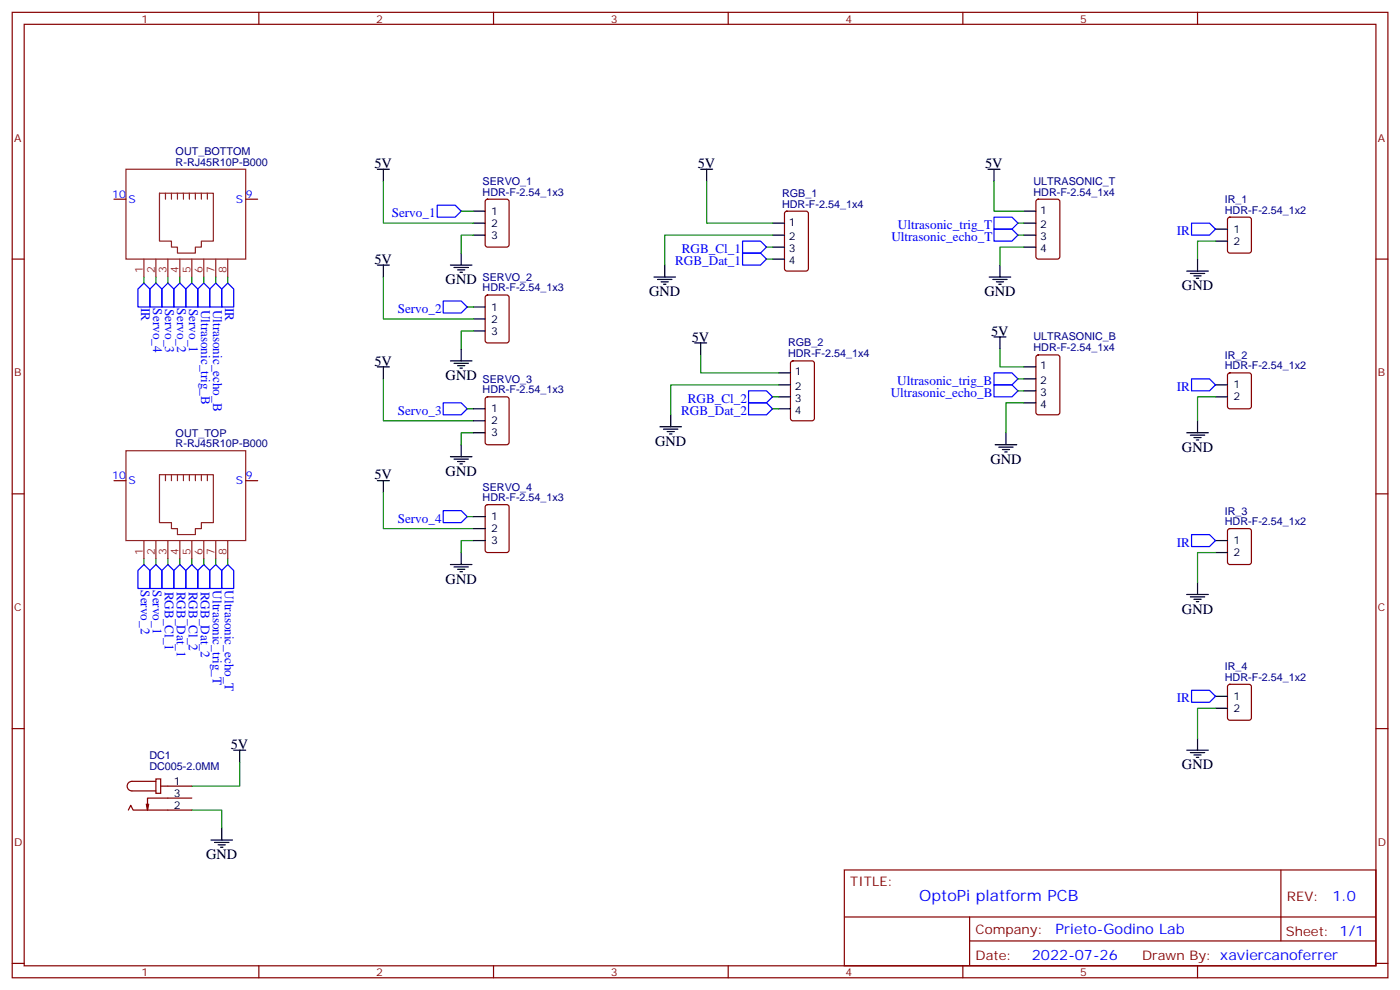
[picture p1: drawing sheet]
<svg xmlns="http://www.w3.org/2000/svg" width="413mm" height="292mm" viewBox="0 0 413 292" stroke-linecap="round" stroke-linejoin="round" font-family="sans-serif">
<g fill="none" stroke="#870000" stroke-width=".35">
<path d="M3.6 3.6h405.3v284.4h-405.3zM7.1 7.2h398.3v277.2h-398.3zM76.3 3.6v3.6M145.4 3.6v3.6M214.6 3.6v3.6M283.7 3.6v3.6M352.8 3.6v3.6M33.6 58.7h3.5M72.4 58.7h3.5M143.2 58.9l.5-.2h5.6l.6 .4 .1 13-.5 .6-5.8 .1-.7-.5-.1-12.9zM305.5 58.9l.4-.2h5.7l.6 .4 .1 16.5-.5 .7h-5.9l-.6-.5-.1-16.4zM3.6 76.3h3.5"/>
<path d="M231.4 62.4l.4-.2h5.7l.6 .4 .1 16.5-.5 .7h-5.9l-.6-.4-.1-16.5zM361.9 64.2l.5-.2h5.6l.7 .4v9.4l-.4 .7h-5.9l-.7-.4v-9.4zM405.4 76.3h3.5M143.2 87.1l.5-.2h5.6l.6 .4 .1 13-.5 .6-5.8 .1-.7-.5-.1-12.9zM143.2 117.1l.5-.2h5.6l.6 .4 .1 13-.5 .6-5.8 .1-.7-.5-.1-12.9zM233.1 106.5l.5-.2h5.7l.6 .4 .1 16.5-.5 .7h-5.9l-.6-.4-.1-16.5zM305.5 104.7l.4-.2h5.7l.6 .5 .1 16.5-.5 .6-5.9 .1-.6-.5-.1-16.5zM361.9 110l.5-.2h5.6l.7 .5v9.4l-.4 .6-5.9 .1-.7-.5v-9.4zM3.6 145.5h3.5M33.6 141.6h3.5M72.4 141.6h3.5M143.2 148.8l.5-.2h5.6l.6 .5 .1 12.9-.5 .7h-5.8l-.7-.4-.1-13z"/>
<path d="M361.9 155.9l.5-.2h5.6l.7 .4v9.5l-.4 .6-5.9 .1-.7-.5v-9.4zM405.4 145.5h3.5M3.6 214.6h3.5M361.9 201.7l.5-.2h5.6l.7 .5v9.4l-.4 .7h-5.9l-.7-.4v-9.5zM405.4 214.6h3.5M37.8 238.6l.7-1.4 .7 1.4h17.3M43.8 236.8l-.3 1.8M45.9 229.4h1.4v4.2h-1.4zM45.9 230.1h-7a1.41 1.41 0 0 0-1.4 1.4 1.41 1.41 0 0 0 1.4 1.4h7M47.3 231.5h9.2M56.5 235.1h-13v3.5l-.4-1.8M248.8 256.2h156.6v28.2h-156.6z"/>
<path d="M377.4 256.2v20.9M248.8 270.1h156.5M285.7 277.1h119.6M285.7 270.1v14.1M3.6 283.7h3.5M76.3 284.4v3.6M145.4 284.4v3.6M214.6 284.4v3.6M283.7 284.4v3.6M352.8 284.4v3.6M405.4 283.7h3.5"/>
</g>
<g fill="none" stroke="#00f" stroke-width=".35">
<path d="M128.8 60.4h5.3l1.8 1.8-1.8 1.8h-5.3zM218.8 71h5.3l1.7 1.8-1.7 1.7h-5.3zM218.8 74.5h5.3l1.7 1.8-1.7 1.8h-5.3zM292.9 64h5.3l1.7 1.7-1.7 1.8h-5.3zM292.9 67.5h5.3l1.7 1.8-1.7 1.7h-5.3zM351.1 65.7h5.3l1.7 1.8-1.7 1.8h-5.3zM42.4 83.4l1.8 1.7v5.3h-3.6v-5.3zM45.9 83.4l1.8 1.7v5.3h-3.5v-5.3zM47.7 85.1l1.8-1.7 1.7 1.7v5.3h-3.5zM53 83.4l1.8 1.7v5.3h-3.6v-5.3zM56.5 83.4l1.8 1.7v5.3h-3.5v-5.3zM60 83.4l1.8 1.7v5.3h-3.5v-5.3z"/>
<path d="M63.6 83.4l1.7 1.7v5.3h-3.5v-5.3zM67.1 83.4l1.8 1.7v5.3h-3.6v-5.3zM130.6 88.7h5.3l1.8 1.7-1.8 1.8h-5.3zM130.6 118.6h5.3l1.8 1.8-1.8 1.8h-5.3zM220.6 115.1h5.2l1.8 1.8-1.8 1.7h-5.2zM220.6 118.6h5.2l1.8 1.8-1.8 1.8h-5.2zM292.9 109.8h5.3l1.7 1.8-1.7 1.7h-5.3zM292.9 113.3h5.3l1.7 1.8-1.7 1.8h-5.3zM351.1 111.6h5.3l1.7 1.7-1.7 1.8h-5.3zM130.6 150.4h5.3l1.8 1.8-1.8 1.7h-5.3zM351.1 157.4h5.3l1.7 1.8-1.7 1.8h-5.3zM42.4 166.3l1.8 1.7v5.3h-3.6v-5.3z"/>
<path d="M45.9 166.3l1.8 1.7v5.3h-3.5v-5.3zM47.7 168l1.8-1.7 1.7 1.7v5.3h-3.5zM53 166.3l1.8 1.7v5.3h-3.6v-5.3zM56.5 166.3l1.8 1.7v5.3h-3.5v-5.3zM60 166.3l1.8 1.7v5.3h-3.5v-5.3zM63.6 166.3l1.7 1.7v5.3h-3.5v-5.3zM67.1 166.3l1.8 1.7v5.3h-3.6v-5.3zM351.1 203.3h5.3l1.7 1.8-1.7 1.7h-5.3z"/>
</g>
<g fill="none" stroke="#000" stroke-width=".35">
<path d="M111.2 49.8h3.5M113 49.8v3.6M206.4 49.8h3.6M208.2 49.8v3.6M291.1 49.8h3.5M292.9 49.8v3.6M111.2 78.1h3.5M113 78.1v3.5M132.7 78.1h6.4M133.8 78.8h4.2M134.8 79.5h2.1M135.9 74.5v3.6"/>
<path d="M139.4 69.3h3.5M139.4 62.2h3.5M139.4 65.7h3.5M195.9 78.1v3.5M227.6 69.3h3.5M227.6 65.7h3.5M227.6 72.8h3.5M227.6 76.3h3.5M294.6 78.1v3.5M301.7 69.3h3.5M301.7 62.2h3.5M301.7 65.7h3.5"/>
<path d="M301.7 72.8h3.5M349.7 79.8h6.3M352.8 76.3v3.5M358.1 67.5h3.6M358.1 71h3.6M135.5 80.2h.7M139.4 97.5h3.5M139.4 90.4h3.5M139.4 93.9h3.5M192.7 81.6h6.3M193.7 82.3h4.3M194.8 83h2.1"/>
<path d="M195.5 83.7h.7M291.5 81.6h6.3M292.5 82.3h4.3M292.9 99.2h3.5M293.6 83h2.1M294.3 83.7h.7M294.6 99.2v3.6M350.7 80.5h4.3M351.8 81.2h2.1M352.5 82h.7M111.2 108.1h3.5M113 108.1v3.5"/>
<path d="M132.7 106.3h6.4M133.8 107h4.2M134.8 107.7h2.1M135.5 108.4h.7M135.9 102.8v3.5M204.7 101h3.5M206.4 101v3.5M229.4 109.8h3.5M229.4 113.3h3.5M229.4 116.9h3.5M301.7 108.1h3.5M301.7 111.6h3.5"/>
<path d="M301.7 115.1h3.5M301.7 118.6h3.5M358.1 113.3h3.6M358.1 116.9h3.6M132.7 134.5h6.4M133.8 135.2h4.2M134.8 135.9h2.1M135.5 136.6h.7M135.9 131v3.5M139.4 120.4h3.5M139.4 127.5h3.5M139.4 123.9h3.5"/>
<path d="M194.5 125.7h6.3M195.5 126.4h4.2M196.6 127.1h2.1M197.3 127.8h.7M197.6 122.2v3.5M229.4 120.4h3.5M293.2 131h6.4M294.3 131.7h4.2M295.3 132.4h2.2M296.1 133.1h.7M296.4 127.5v3.5M349.7 127.5h6.3"/>
<path d="M350.7 128.2h4.3M351.8 128.9h2.1M352.5 129.6h.7M352.8 123.9v3.6M111.2 141.6h3.5M113 141.6v3.5M139.4 159.2h3.5M139.4 152.2h3.5M139.4 155.7h3.5M358.1 159.2h3.6M132.7 166.3h6.4M133.8 167h4.2"/>
<path d="M134.8 167.7h2.1M135.5 168.4h.7M135.9 162.7v3.6M349.7 175.1h6.3M350.7 175.8h4.3M351.8 176.5h2.1M352.5 177.2h.7M352.8 171.6v3.5M358.1 162.7h3.6M352.8 217.4v3.5M358.1 205.1h3.6M358.1 208.6h3.6"/>
<path d="M68.9 220.9h3.5M70.6 220.9v3.6M349.7 220.9h6.3M350.7 221.7h4.3M351.8 222.4h2.1M352.5 223.1h.7M62.2 247.4h6.3M63.2 248.1h4.3M64.3 248.8h2.1M65 249.5h.7M65.3 243.9v3.5"/>
</g>
<g fill="none" stroke="#008700" stroke-width=".35">
<path d="M113 53.4v12.3h26.4M208.2 53.4v12.3h19.4M292.9 53.4v8.8h8.8M135.9 62.2h3.5M139.4 69.3h-3.5v5.2M225.8 76.3h1.8M225.8 72.8h1.8M227.6 69.3h-31.7v8.8M299.9 65.7h1.8M299.9 69.3h1.8M301.7 72.8h-7.1v5.3M358.1 71h-5.3v5.3"/>
<path d="M42.4 81.6v1.8M45.9 81.6v1.8M49.5 81.6v1.8M53 81.6v1.8M56.5 81.6v1.8M60 81.6v1.8M63.6 81.6v1.8M67.1 81.6v1.8M113 81.6v12.3h26.4M137.7 90.4h1.7M139.4 97.5h-3.5v5.3M113 111.6v12.3h26.4"/>
<path d="M206.4 104.5v5.3h23M227.6 116.9h1.8M229.4 113.3h-31.8v8.9M294.6 102.8v5.3h7.1M299.9 111.6h1.8M299.9 115.1h1.8M301.7 118.6h-5.3v8.9M358.1 116.9h-5.3v7M137.7 120.4h1.7M139.4 127.5h-3.5v3.5M227.6 120.4h1.8M113 145.1v10.6h26.4"/>
<path d="M137.7 152.2h1.7M139.4 159.2h-3.5v3.5M42.4 164.5v1.8M45.9 164.5v1.8M49.5 164.5v1.8M53 164.5v1.8M56.5 164.5v1.8M60 164.5v1.8M63.6 164.5v1.8M67.1 164.5v1.8M358.1 162.7h-5.3v8.9M358.1 208.6h-5.3v8.8"/>
<path d="M56.5 238.6h8.8v5.3M70.6 224.5v7h-14.1"/>
</g>
<g fill="none" stroke="#8c2424" stroke-width=".35">
<path d="M37.1 49.8h35.3v26.5h-35.3zM47 56.9h15.9v14.1h-3.6v1.8h-1.7v1.7h-5.3v-1.7h-1.8v-1.8h-3.5zM48.8 56.9v1.8M50.5 56.9v1.8M52.3 56.9v1.8M54 56.9v1.8M55.8 56.9v1.8M57.6 56.9v1.8M59.3 56.9v1.8M61.1 56.9v1.8M42.4 76.3v5.3M45.9 76.3v5.3"/>
<path d="M49.5 76.3v5.3M53 76.3v5.3M56.5 76.3v5.3M60 76.3v5.3M63.6 76.3v5.3M67.1 76.3v5.3M37.1 132.8h35.3v26.4h-35.3zM47 139.8h15.9v14.1h-3.6v1.8h-1.7v1.7h-5.3v-1.7h-1.8v-1.8h-3.5zM48.8 139.8v1.8M50.5 139.8v1.8M52.3 139.8v1.8M54 139.8v1.8"/>
<path d="M55.8 139.8v1.8M57.6 139.8v1.8M59.3 139.8v1.8M61.1 139.8v1.8M42.4 159.2v5.3M45.9 159.2v5.3M49.5 159.2v5.3M53 159.2v5.3M56.5 159.2v5.3M60 159.2v5.3M63.6 159.2v5.3M67.1 159.2v5.3"/>
</g>
<text font-size="4.6" fill="#00f" x="270.9" y="265.3">OptoPi platform PCB</text>
<g font-size="4.2">
<text x="110.3" y="49.5">5V</text>
<text x="205.6" y="49.5">5V</text>
<text x="290.3" y="49.5">5V</text>
<text x="110.3" y="77.7">5V</text>
<text x="131.3" y="83.7">GND</text>
<text x="191.3" y="87.2">GND</text>
<text x="290.1" y="87.2">GND</text>
<text x="348.3" y="85.5">GND</text>
<text x="203.8" y="100.6">5V</text>
<text x="292" y="98.9">5V</text>
<text x="110.3" y="107.7">5V</text>
<text x="131.3" y="111.9">GND</text>
<text x="193" y="131.3">GND</text>
<text x="291.8" y="136.6">GND</text>
<text x="348.3" y="133.1">GND</text>
<text x="110.3" y="141.2">5V</text>
<text x="131.3" y="140.2">GND</text>
<text x="131.3" y="171.9">GND</text>
<text x="348.3" y="180.7">GND</text>
<text x="68" y="220.6">5V</text>
<text x="348.3" y="226.6">GND</text>
<text x="60.7" y="253">GND</text>
</g>
<g font-size="4.2" fill="#00f">
<text x="392.6" y="265.5">1.0</text>
<text x="311" y="275">Prieto-Godino Lab</text>
<text x="304" y="282.9">2022-07-26</text>
</g>
<g font-size="3.9" fill="#00f">
<text x="115.4" y="64">Servo_1</text>
<text x="262.7" y="71">Ultrasonic_echo_T</text>
<text x="264.6" y="67.5">Ultrasonic_trig_T</text>
<text x="346.7" y="69.3">IR</text>
<text x="200.9" y="74.5">RGB_Cl_1</text>
<text x="198.9" y="78.1">RGB_Dat_1</text>
<text x="41.6" y="90.6" transform="rotate(90 41.6 90.6)">IR</text>
<text x="45.2" y="90.9" transform="rotate(90 45.2 90.9)">Servo_4</text>
<text x="48.7" y="91" transform="rotate(90 48.7 91)">Servo_3</text>
<text x="52.2" y="90.9" transform="rotate(90 52.2 90.9)">Servo_2</text>
<text x="55.7" y="91" transform="rotate(90 55.7 91)">Servo_1</text>
<text x="59.3" y="91.2" transform="rotate(90 59.3 91.2)">Ultrasonic_trig_B</text>
<text x="62.8" y="91.2" transform="rotate(90 62.8 91.2)">Ultrasonic_echo_B</text>
<text x="66.3" y="90.6" transform="rotate(90 66.3 90.6)">IR</text>
<text x="117.2" y="92.2">Servo_2</text>
<text x="264.4" y="113.3">Ultrasonic_trig_B</text>
<text x="202.6" y="118.6">RGB_Cl_2</text>
<text x="262.5" y="116.9">Ultrasonic_echo_B</text>
<text x="346.7" y="115.1">IR</text>
<text x="117.2" y="122.2">Servo_3</text>
<text x="200.7" y="122.2">RGB_Dat_2</text>
<text x="117.2" y="153.9">Servo_4</text>
<text x="346.7" y="161">IR</text>
<text x="41.5" y="173.9" transform="rotate(90 41.5 173.9)">Servo_2</text>
<text x="45.1" y="173.9" transform="rotate(90 45.1 173.9)">Servo_1</text>
<text x="62.7" y="173.9" transform="rotate(90 62.7 173.9)">Ultrasonic_trig_T</text>
<text x="66.2" y="173.9" transform="rotate(90 66.2 173.9)">Ultrasonic_echo_T</text>
<text x="48.6" y="174.2" transform="rotate(90 48.6 174.2)">RGB_Cl_1</text>
<text x="52.1" y="174.2" transform="rotate(90 52.1 174.2)">RGB_Dat_1</text>
<text x="55.7" y="174.2" transform="rotate(90 55.7 174.2)">RGB_Cl_2</text>
<text x="59.2" y="174.2" transform="rotate(90 59.2 174.2)">RGB_Dat_2</text>
<text x="346.7" y="206.8">IR</text>
</g>
<g font-size="3.9" fill="#800">
<text x="250.5" y="260.8">TITLE:</text>
<text x="379.2" y="265.5">REV:</text>
<text x="287.5" y="275">Company:</text>
<text x="378.8" y="275.6">Sheet: 1/1</text>
<text x="287.5" y="282.7">Date:</text>
<text x="336.5" y="282.8">Drawn By: xaviercanoferrer</text>
</g>
<g font-size="3.2" fill="#800">
<text x="41.7" y="6.6">1</text>
<text x="110.8" y="6.6">2</text>
<text x="180" y="6.6">3</text>
<text x="249.1" y="6.6">4</text>
<text x="318.3" y="6.6">5</text>
<text x="4.1" y="41.7">A</text>
<text x="405.9" y="41.7">A</text>
<text x="4.1" y="110.9">B</text>
<text x="405.9" y="110.9">B</text>
<text x="4.1" y="180">C</text>
<text x="405.9" y="180">C</text>
<text x="4.1" y="249.2">D</text>
<text x="405.9" y="249.2">D</text>
<text x="41.7" y="287.4">1</text>
<text x="110.8" y="287.4">2</text>
<text x="180" y="287.4">3</text>
<text x="249.1" y="287.4">4</text>
<text x="318.3" y="287.4">5</text>
</g>
<g font-size="3.2" fill="#000080">
<text x="51.8" y="45.8">OUT_BOTTOM</text>
<text x="51.8" y="48.8">R-RJ45R10P-B000</text>
<text x="142.2" y="57.6">HDR-F-2.54_1x3</text>
<text x="142.2" y="54.6">SERVO_1</text>
<text x="230.4" y="57.9">RGB_1</text>
<text x="304.5" y="57.6">HDR-F-2.54_1x4</text>
<text x="304.5" y="54.4">ULTRASONIC_T</text>
<text x="360.9" y="59.9">IR_1</text>
<text x="230.4" y="61.1">HDR-F-2.54_1x4</text>
<text x="360.9" y="62.9">HDR-F-2.54_1x2</text>
<text x="142.2" y="82.8">SERVO_2</text>
<text x="142.2" y="85.8">HDR-F-2.54_1x3</text>
<text x="304.5" y="100.3">ULTRASONIC_B</text>
<text x="232.2" y="105.2">HDR-F-2.54_1x4</text>
<text x="232.2" y="102">RGB_2</text>
<text x="304.5" y="103.5">HDR-F-2.54_1x4</text>
<text x="360.9" y="105.7">IR_2</text>
<text x="142.2" y="112.8">SERVO_3</text>
<text x="360.9" y="108.8">HDR-F-2.54_1x2</text>
<text x="142.2" y="115.8">HDR-F-2.54_1x3</text>
<text x="51.8" y="131.7">R-RJ45R10P-B000</text>
<text x="51.8" y="128.7">OUT_TOP</text>
<text x="142.2" y="147.6">HDR-F-2.54_1x3</text>
<text x="142.2" y="144.5">SERVO_4</text>
<text x="360.9" y="154.6">HDR-F-2.54_1x2</text>
<text x="360.9" y="151.6">IR_3</text>
<text x="360.9" y="197.5">IR_4</text>
<text x="360.9" y="200.5">HDR-F-2.54_1x2</text>
<text x="44" y="226.7">DC005-2.0MM</text>
<text x="44" y="223.5">DC1</text>
</g>
<g font-size="3.2" fill="#00f">
<text x="33.1" y="58.3">10</text>
<text x="37.8" y="59.7">S</text>
<text x="69.5" y="59.7">S</text>
<text x="72.4" y="58.3">9</text>
<text x="33.1" y="141.2">10</text>
<text x="37.8" y="142.6">S</text>
<text x="69.5" y="142.6">S</text>
<text x="72.4" y="141.2">9</text>
</g>
<g font-size="3.2">
<text x="144.7" y="63.3">1</text>
<text x="306.5" y="62.9">1</text>
<text x="144.7" y="70.3">3</text>
<text x="144.7" y="66.8">2</text>
<text x="232.4" y="66.4">1</text>
<text x="232.4" y="70.7">2</text>
<text x="306.5" y="67.1">2</text>
<text x="306.5" y="70.7">3</text>
<text x="363.4" y="68.5">1</text>
<text x="232.4" y="74.2">3</text>
<text x="232.4" y="77.7">4</text>
<text x="306.5" y="74.2">4</text>
<text x="363.4" y="72.1">2</text>
<text x="144.7" y="91.5">1</text>
<text x="144.7" y="95">2</text>
<text x="144.7" y="98.5">3</text>
<text x="234.2" y="110.5">1</text>
<text x="306.5" y="108.8">1</text>
<text x="306.5" y="113">2</text>
<text x="234.2" y="114.8">2</text>
<text x="234.2" y="118.3">3</text>
<text x="306.5" y="116.5">3</text>
<text x="363.4" y="114.4">1</text>
<text x="363.4" y="117.9">2</text>
<text x="144.7" y="121.5">1</text>
<text x="144.7" y="125">2</text>
<text x="234.2" y="121.8">4</text>
<text x="306.5" y="120.1">4</text>
<text x="144.7" y="128.5">3</text>
<text x="144.7" y="153.2">1</text>
<text x="144.7" y="160.3">3</text>
<text x="144.7" y="156.7">2</text>
<text x="363.4" y="160.3">1</text>
<text x="363.4" y="163.8">2</text>
<text x="363.4" y="206.1">1</text>
<text x="363.4" y="209.7">2</text>
<text x="51.2" y="231.2">1</text>
<text x="51.2" y="234.7">3</text>
<text x="51.2" y="238.2">2</text>
</g>
<g font-size="3.2" fill="#8d2323">
<text x="42.1" y="80.4" transform="rotate(-90 42.1 80.4)">1</text>
<text x="45.6" y="80.4" transform="rotate(-90 45.6 80.4)">2</text>
<text x="49.1" y="80.4" transform="rotate(-90 49.1 80.4)">3</text>
<text x="52.6" y="80.4" transform="rotate(-90 52.6 80.4)">4</text>
<text x="56.2" y="80.4" transform="rotate(-90 56.2 80.4)">5</text>
<text x="59.7" y="80.4" transform="rotate(-90 59.7 80.4)">6</text>
<text x="63.2" y="80.4" transform="rotate(-90 63.2 80.4)">7</text>
<text x="66.7" y="80.4" transform="rotate(-90 66.7 80.4)">8</text>
<text x="42.1" y="163.3" transform="rotate(-90 42.1 163.3)">1</text>
<text x="45.6" y="163.3" transform="rotate(-90 45.6 163.3)">2</text>
<text x="49.1" y="163.3" transform="rotate(-90 49.1 163.3)">3</text>
<text x="52.6" y="163.3" transform="rotate(-90 52.6 163.3)">4</text>
<text x="56.2" y="163.3" transform="rotate(-90 56.2 163.3)">5</text>
<text x="59.7" y="163.3" transform="rotate(-90 59.7 163.3)">6</text>
<text x="63.2" y="163.3" transform="rotate(-90 63.2 163.3)">7</text>
<text x="66.7" y="163.3" transform="rotate(-90 66.7 163.3)">8</text>
</g>
</svg>
